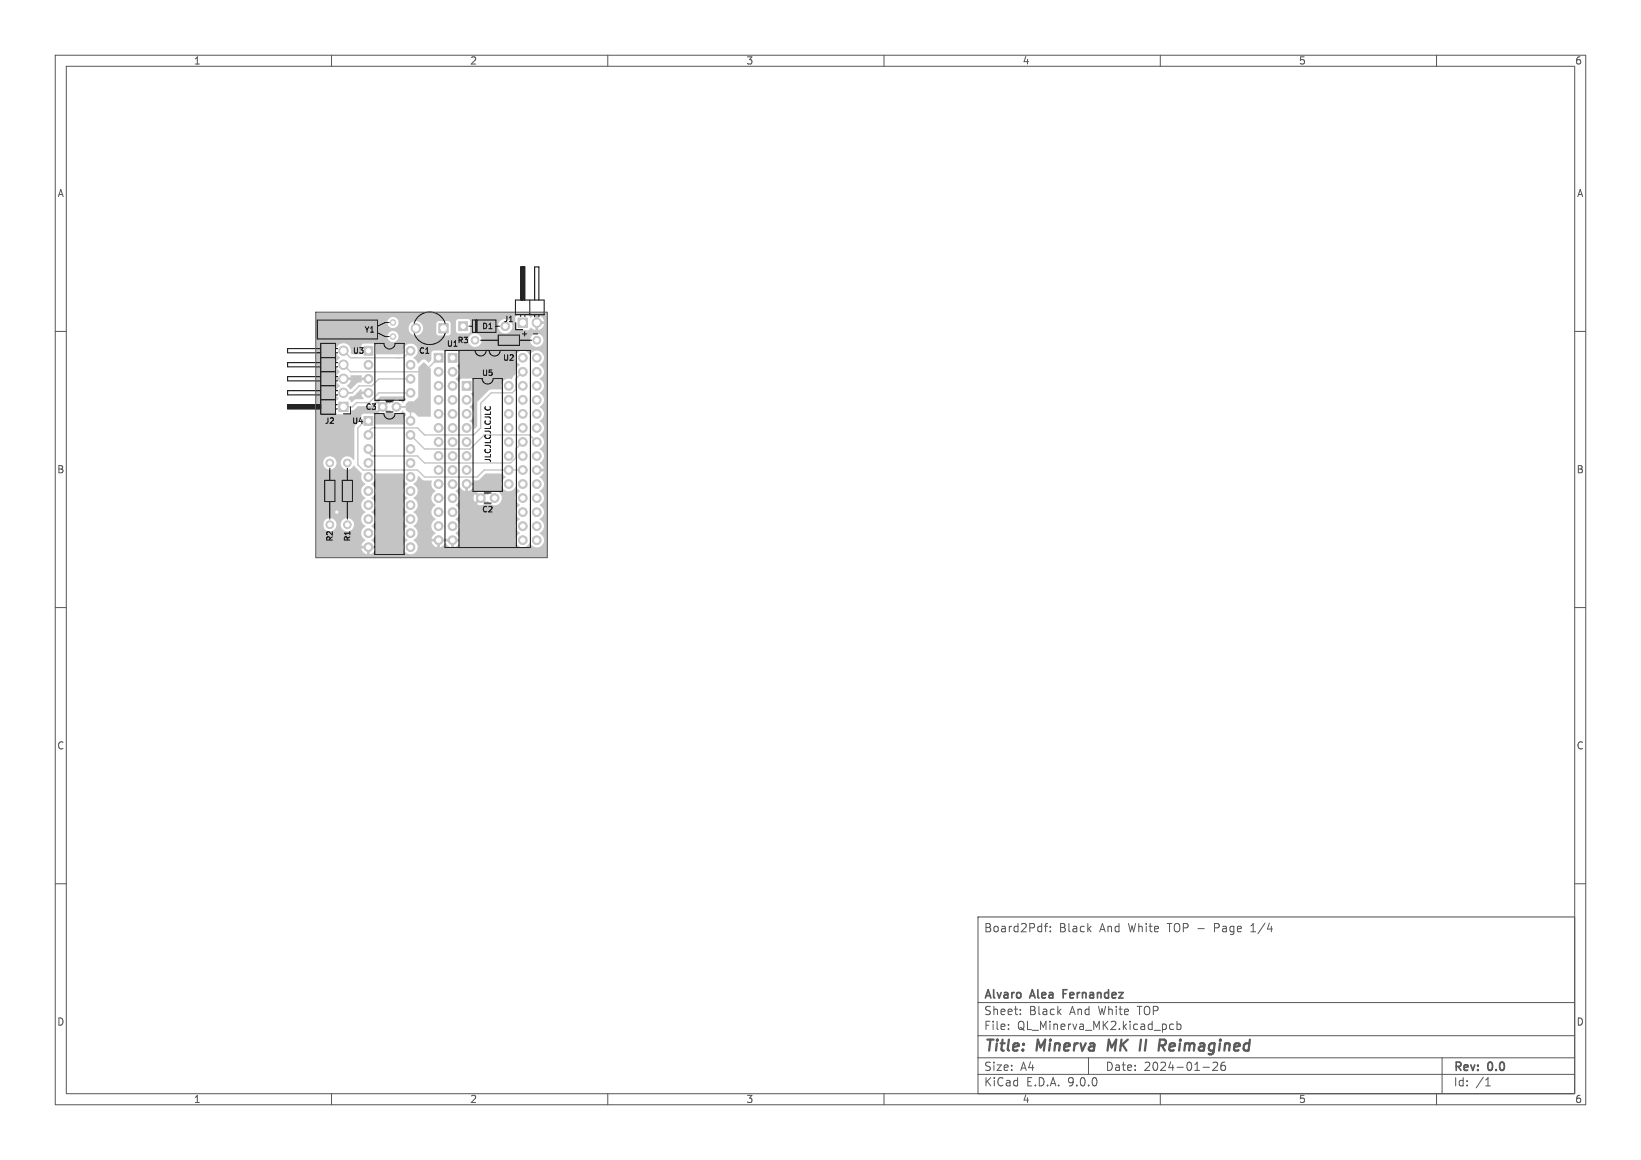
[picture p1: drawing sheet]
<svg xmlns="http://www.w3.org/2000/svg" width="297mm" height="210mm" viewBox="0 0 297 210" stroke-linecap="round" stroke-linejoin="round" font-family="sans-serif">
<g fill="#c4c4c4" stroke="#c4c4c4" stroke-width=".18">
<path d="M79.4 58.6h1.7v1.7h-1.7z"/>
<path d="M65.9 75.4h1.6v1.6h-1.6z"/>
<path d="M61.3 72.8h1.7v1.7h-1.7z"/>
<path d="M81.1 64h1.6v1.6h-1.6z"/>
<path d="M83.7 69.1h1.6v1.6h-1.6z"/>
<path d="M93.8 57.6h1.7v1.7h-1.7z"/>
<path d="M65.9 62.7h1.6v1.6h-1.6z"/>
<path d="M78.6 64h1.6v1.6h-1.6z"/>
<path d="M83 58.3h1.6v1.6h-1.6z"/>
<circle cx="75.3" cy="59.4" r=".85"/>
<circle cx="71.8" cy="73.7" r=".8"/>
<circle cx="69.3" cy="73.7" r=".8"/>
<circle cx="71.1" cy="58.4" r=".5"/>
<circle cx="71.1" cy="60.9" r=".5"/>
<circle cx="66.7" cy="78.7" r=".8"/>
<circle cx="66.7" cy="81.3" r=".8"/>
<circle cx="66.7" cy="83.8" r=".8"/>
<circle cx="66.7" cy="86.4" r=".8"/>
<circle cx="66.7" cy="88.9" r=".8"/>
<circle cx="66.7" cy="91.4" r=".8"/>
<circle cx="66.7" cy="94" r=".8"/>
<circle cx="66.7" cy="96.5" r=".8"/>
<circle cx="66.7" cy="99.1" r=".8"/>
<circle cx="74.3" cy="99.1" r=".8"/>
<circle cx="74.3" cy="96.5" r=".8"/>
<circle cx="74.3" cy="94" r=".8"/>
<circle cx="74.3" cy="91.4" r=".8"/>
<circle cx="74.3" cy="88.9" r=".8"/>
<circle cx="74.3" cy="86.4" r=".8"/>
<circle cx="74.3" cy="83.8" r=".8"/>
<circle cx="74.3" cy="81.3" r=".8"/>
<circle cx="74.3" cy="78.7" r=".8"/>
<circle cx="74.3" cy="76.2" r=".8"/>
<circle cx="62.2" cy="71.1" r=".85"/>
<circle cx="62.2" cy="68.6" r=".85"/>
<circle cx="62.2" cy="66" r=".85"/>
<circle cx="62.2" cy="63.5" r=".85"/>
<circle cx="81.9" cy="67.3" r=".8"/>
<circle cx="81.9" cy="69.9" r=".8"/>
<circle cx="81.9" cy="72.4" r=".8"/>
<circle cx="81.9" cy="74.9" r=".8"/>
<circle cx="81.9" cy="77.5" r=".8"/>
<circle cx="81.9" cy="80" r=".8"/>
<circle cx="81.9" cy="82.6" r=".8"/>
<circle cx="81.9" cy="85.1" r=".8"/>
<circle cx="81.9" cy="87.6" r=".8"/>
<circle cx="81.9" cy="90.2" r=".8"/>
<circle cx="81.9" cy="92.7" r=".8"/>
<circle cx="81.9" cy="95.3" r=".8"/>
<circle cx="81.9" cy="97.8" r=".8"/>
<circle cx="97.1" cy="97.8" r=".8"/>
<circle cx="97.1" cy="95.3" r=".8"/>
<circle cx="97.1" cy="92.7" r=".8"/>
<circle cx="97.1" cy="90.2" r=".8"/>
<circle cx="97.1" cy="87.6" r=".8"/>
<circle cx="97.1" cy="85.1" r=".8"/>
<circle cx="97.1" cy="82.6" r=".8"/>
<circle cx="97.1" cy="80" r=".8"/>
<circle cx="97.1" cy="77.5" r=".8"/>
<circle cx="97.1" cy="74.9" r=".8"/>
<circle cx="97.1" cy="72.4" r=".8"/>
<circle cx="97.1" cy="69.9" r=".8"/>
<circle cx="97.1" cy="67.3" r=".8"/>
<circle cx="97.1" cy="64.8" r=".8"/>
<circle cx="84.5" cy="72.4" r=".8"/>
<circle cx="84.5" cy="74.9" r=".8"/>
<circle cx="84.5" cy="77.5" r=".8"/>
<circle cx="84.5" cy="80" r=".8"/>
<circle cx="84.5" cy="82.5" r=".8"/>
<circle cx="84.5" cy="85.1" r=".8"/>
<circle cx="84.5" cy="87.6" r=".8"/>
<circle cx="92.1" cy="87.6" r=".8"/>
<circle cx="92.1" cy="85.1" r=".8"/>
<circle cx="92.1" cy="82.5" r=".8"/>
<circle cx="92.1" cy="80" r=".8"/>
<circle cx="92.1" cy="77.5" r=".8"/>
<circle cx="92.1" cy="74.9" r=".8"/>
<circle cx="92.1" cy="72.4" r=".8"/>
<circle cx="92.1" cy="69.8" r=".8"/>
<circle cx="97.2" cy="58.4" r=".85"/>
<circle cx="66.7" cy="66" r=".8"/>
<circle cx="66.7" cy="68.6" r=".8"/>
<circle cx="66.7" cy="71.1" r=".8"/>
<circle cx="74.3" cy="71.1" r=".8"/>
<circle cx="74.3" cy="68.6" r=".8"/>
<circle cx="74.3" cy="66" r=".8"/>
<circle cx="74.3" cy="63.5" r=".8"/>
<circle cx="79.4" cy="67.3" r=".8"/>
<circle cx="79.4" cy="69.8" r=".8"/>
<circle cx="79.4" cy="72.4" r=".8"/>
<circle cx="79.4" cy="74.9" r=".8"/>
<circle cx="79.4" cy="77.5" r=".8"/>
<circle cx="79.4" cy="80" r=".8"/>
<circle cx="79.4" cy="82.5" r=".8"/>
<circle cx="79.4" cy="85.1" r=".8"/>
<circle cx="79.4" cy="87.6" r=".8"/>
<circle cx="79.4" cy="90.2" r=".8"/>
<circle cx="79.4" cy="92.7" r=".8"/>
<circle cx="79.4" cy="95.2" r=".8"/>
<circle cx="79.4" cy="97.8" r=".8"/>
<circle cx="94.6" cy="97.8" r=".8"/>
<circle cx="94.6" cy="95.2" r=".8"/>
<circle cx="94.6" cy="92.7" r=".8"/>
<circle cx="94.6" cy="90.2" r=".8"/>
<circle cx="94.6" cy="87.6" r=".8"/>
<circle cx="94.6" cy="85.1" r=".8"/>
<circle cx="94.6" cy="82.5" r=".8"/>
<circle cx="94.6" cy="80" r=".8"/>
<circle cx="94.6" cy="77.5" r=".8"/>
<circle cx="94.6" cy="74.9" r=".8"/>
<circle cx="94.6" cy="72.4" r=".8"/>
<circle cx="94.6" cy="69.8" r=".8"/>
<circle cx="94.6" cy="67.3" r=".8"/>
<circle cx="94.6" cy="64.8" r=".8"/>
<circle cx="59.7" cy="95" r=".7"/>
<circle cx="59.7" cy="83.8" r=".7"/>
<circle cx="89.5" cy="90.2" r=".8"/>
<circle cx="87" cy="90.2" r=".8"/>
<circle cx="62.9" cy="95" r=".7"/>
<circle cx="62.9" cy="83.8" r=".7"/>
<circle cx="86" cy="61.6" r=".7"/>
<circle cx="97.2" cy="61.6" r=".7"/>
<circle cx="91.4" cy="59.1" r=".8"/>
<circle cx="61" cy="92.7" r=".4"/>
</g>
<g fill="none" stroke="#c4c4c4" stroke-width=".25">
<path d="M61.5 71.1h2M62.2 63.5l1.2 1.3h9.6l1.3-1.3M62.2 66l1.2 1.3h13.4M66 76.2l-1.2 1.3v6.6l.9 1h9.9l1.2 1.3h9.6l1.2-1.3h7M71.1 73.7h3.2M73.7 68.6h-5.1l-1.3 1.3h-2.3l-1.2 1.2h-1.6M73.7 71.1h-5.1l-1.8 1.8h-2.3l-.7 .8h-2.3M74.3 78.7l2.5 2.6h8.3l2.5-2.6h8.3l1.2 1.3M74.3 73.7v2.5M76.8 67.3v3.8l-2.5 2.6M79.4 64.8l-2.6 2.5M94.6 67.3l-1.3 1.3v1.9l-.6 .6h-3.8l-1.9 1.9v4.5l-1.3 1.2h-8.9l-1.2-1.2h-8.3l-1.3 1.2"/>
<path d="M81.9 97.8v2.5M84.5 87.6v12.7M87 90.2l-2.5 2.5M94.6 80l-1.3 1.3v1.6l-.9 .9h-15.6l-1.2-1.2h-8.3l-1.3-1.3M97.1 85.1h1.7v14.2l-1 1h-22.3l-.2 .2h-1.9l-.2-.2h-4l-1.3-1.2h-3.8l-1.2 1.2h-3.2l-1.3-1.2v-6.4l1.3-1.3h2.5l-1.2 1.3M81.9 100.3h.1M87 100.3h.1"/>
</g>
<g fill="#c4c4c4">
<path d="M76.6 65.6h.2l1.2 1.2v8.5l-.1 .1h-2.2l-.8-.7h-1l-.5-.6v-1l.5-.4 1-.1 .8-.7v-5.3z"/>
<path d="M79.7 97.5l1.9 .1v.5l-1.9-.1z"/>
<path d="M63.3 71.8l.8-.1 1.2-1.2h.2l-.1 .4h1v.5h-1l.4 .7-.1 .2h-1.4l-.7 .5-.6-.6z"/>
<path d="M66.5 70.5h.4v.3h-.5z"/>
<path d="M62.6 68.3h.9v-.4h1.9l.1 .2-.1 .2h1v.5h-1v.4l-.7 .1-1.3 1.2-.6-.7 .5-.5 .2-.5h-.9z"/>
<path d="M66.4 68.9h.5v.3h-.4z"/>
<path d="M57.2 56.6l41.7-.1 .2 .1-.1 44.3-41.7 .1-.1-.2v-5.9h1.3a1.2 1.2 0 0 0 1.2 1.3 1.2 1.2 0 0 0 1.2-1.3h.8v.2a1.2 1.2 0 0 0 1.8 .9 1.2 1.2 0 0 0 0-2 1.2 1.2 0 0 0-1.8 .9h-.8v-.2a1.2 1.2 0 0 0-1.3-.9 1.2 1.2 0 0 0-1.1 1.1h-1.3v-11.2h1.3v.2a1.2 1.2 0 0 0 1.8 .9 1.2 1.2 0 0 0 0-2 1.2 1.2 0 0 0-1.8 .9h-1.3v-20.3h3.6v.2a1.78 1.78 0 0 0 .7 1.2 1.48 1.48 0 0 0 0 2.5l-.5 .6-.2 .4h.9v.5h-.9l.2 .5 .5 .6a1.46 1.46 0 0 0-.2 2.3l-.5 .5 .1 2 .3 .3h1.9a.69 .69 0 0 0 .4-.7l.6-.1 .7-.7h2.3l1.8-1.7h4.2l.4 .5-.6 .6a1.41 1.41 0 0 0-2.4 .2l-.2-.2-.6 .7-.4-.3 .6-.8a1.29 1.29 0 0 0-1.4 .1l.7 .7-.3 .3-.8-.6a1.29 1.29 0 0 0 .1 1.4l.7-.7 .3 .4-.6 .7a1.29 1.29 0 0 0 1.4-.1l-.7-.6 .4-.4 .6 .7 .3-.2a1.39 1.39 0 0 0 2.3 .2l.6 .6v.2a1.56 1.56 0 0 0-.5 1.6h-4.9l-.1-.1v-1.3l-.2-.4-.3-.1-1.9 .1-.2 .3v.7l-1.2 1.3-.1 5.9-.2 .1a1.21 1.21 0 0 0-1.8-.3 1.21 1.21 0 0 0 .2 1.9 1.21 1.21 0 0 0 1.7-.6l1.5 1.4a1.55 1.55 0 0 0 .7 1.9 1.42 1.42 0 0 0-.8 1.3 1.42 1.42 0 0 0 .8 1.3 1.42 1.42 0 0 0-.8 1.2 1.42 1.42 0 0 0 .8 1.3 1.42 1.42 0 0 0-.8 1.3 1.42 1.42 0 0 0 .8 1.3 1.42 1.42 0 0 0-.8 1.2 1.42 1.42 0 0 0 .8 1.3l-.5 .4-.3 .6h1v.5h-1a1.29 1.29 0 0 0 1 1v-.9h.5l.1 .9a1.29 1.29 0 0 0 1-1h-1v-.5h1l-.3-.6-.5-.4a1.42 1.42 0 0 0 .8-1.3 1.42 1.42 0 0 0-.8-1.3 1.42 1.42 0 0 0 .8-1.2 1.42 1.42 0 0 0-.8-1.3 1.42 1.42 0 0 0 .8-1.3 1.42 1.42 0 0 0-.8-1.2 1.42 1.42 0 0 0 .8-1.3 1.42 1.42 0 0 0-.8-1.3 1.58 1.58 0 0 0 .7-1.8l5.1-.1a1.65 1.65 0 0 0 .8 1.9 1.42 1.42 0 0 0-.8 1.3 1.42 1.42 0 0 0 .8 1.3 1.42 1.42 0 0 0-.8 1.2 1.42 1.42 0 0 0 .8 1.3 1.42 1.42 0 0 0-.8 1.3 1.42 1.42 0 0 0 .8 1.3 1.42 1.42 0 0 0-.8 1.2 1.42 1.42 0 0 0 .8 1.3 1.34 1.34 0 0 0-.5 2.1 1.34 1.34 0 0 0 2.1-.1 1.34 1.34 0 0 0-.6-2 1.42 1.42 0 0 0 .8-1.3 1.42 1.42 0 0 0-.8-1.3 1.42 1.42 0 0 0 .8-1.2 1.42 1.42 0 0 0-.8-1.3 1.42 1.42 0 0 0 .8-1.3 1.42 1.42 0 0 0-.8-1.2 1.42 1.42 0 0 0 .8-1.3 1.42 1.42 0 0 0-.8-1.3l.2-.1a1.64 1.64 0 0 0 .7-1.3l1 .8 1.5 .1a1.53 1.53 0 0 0 .7 1.8 1.42 1.42 0 0 0-.8 1.3 1.42 1.42 0 0 0 .8 1.2 1.42 1.42 0 0 0-.8 1.3 1.42 1.42 0 0 0 .8 1.3 1.42 1.42 0 0 0-.8 1.3 1.42 1.42 0 0 0 .8 1.2l-.5 .4-.3 .6h1v.5h-1a1.29 1.29 0 0 0 1 1.1v-1h.5v1l.6-.3 .4-.5 .5 .5 .6 .3v-1h.5v1a1.29 1.29 0 0 0 1-1h-1v-.5h1l-.3-.6-.5-.5a1.42 1.42 0 0 0 .8-1.2 1.42 1.42 0 0 0-.8-1.3 1.42 1.42 0 0 0 .8-1.3 1.42 1.42 0 0 0-.8-1.3l.3-.2a1.29 1.29 0 0 0 .5-1.1h2.5l.2 .8 .7-.7 .4 .4-.7 .7a1.29 1.29 0 0 0 1.4-.1l-.6-.6 .3-.4 .7 .7 .2-.1a1.31 1.31 0 0 0 2 .4 1.31 1.31 0 0 0 0-2.1 1.31 1.31 0 0 0-2 .5l-.2-.2-.7 .7-.3-.3 .6-.7a1.29 1.29 0 0 0-1.4 0l.7 .7-.4 .3-.7-.7-.2 .7h-2.5l-.2-.6-.6-.6 .8-.7 .4 .4 .6 .3v-1h.5v1a1.29 1.29 0 0 0 1-1h-.9v-.5h.9v-.4l1-.1 1.2-1.2h3l.6 .6v.1a1.33 1.33 0 0 0-.3 2.2 1.33 1.33 0 0 0 2.2-.4l.7 .7a1.42 1.42 0 0 0-.8 1.3 1.42 1.42 0 0 0 .8 1.2 1.42 1.42 0 0 0-.8 1.3 1.42 1.42 0 0 0 .8 1.3 1.42 1.42 0 0 0-.8 1.3 1.42 1.42 0 0 0 .8 1.2 1.35 1.35 0 0 0-.4 2.2 1.35 1.35 0 0 0 2.2-.4 1.35 1.35 0 0 0 2.2 .4 1.35 1.35 0 0 0-.4-2.2 1.42 1.42 0 0 0 .8-1.2 1.42 1.42 0 0 0-.8-1.3 1.42 1.42 0 0 0 .8-1.3 1.42 1.42 0 0 0-.8-1.3 1.42 1.42 0 0 0 .8-1.2 1.42 1.42 0 0 0-.8-1.3 1.42 1.42 0 0 0 .8-1.3 1.42 1.42 0 0 0-.8-1.2l.4-.5 .3-.5h-.9v-.5h.9a1.38 1.38 0 0 0-.7-1v-.1a1.38 1.38 0 0 0 .8-1.3 1.38 1.38 0 0 0-.8-1.2 1.42 1.42 0 0 0 .8-1.3 1.42 1.42 0 0 0-.8-1.3 1.43 1.43 0 0 0 0-2.5 1.43 1.43 0 0 0 0-2.5 1.42 1.42 0 0 0 .8-1.3 1.42 1.42 0 0 0-.8-1.3 1.42 1.42 0 0 0 .8-1.2 1.42 1.42 0 0 0-.8-1.3 1.42 1.42 0 0 0 .8-1.3 1.42 1.42 0 0 0-.8-1.3 1.35 1.35 0 0 0 .4-2.1 1.35 1.35 0 0 0-2.2 .3 1.35 1.35 0 0 0-2.2-.3 1.35 1.35 0 0 0 .4 2.1l-.1 .2a1.44 1.44 0 0 0-.7 1.5l-.4 .5-.2 .4a1.45 1.45 0 0 0-1.9 1.4l.1 .4-.1 .1-2.2 .1-2.2 2.1v4.5l-.4 .4h-.2a1.61 1.61 0 0 0-.8-1.4 1.43 1.43 0 0 0 0-2.5 1.44 1.44 0 0 0 .2-2.5l.4-.2 .1-.2 .1-1.8-.2-.3-.3-.2-1.8 .1-.5 .5-.6-.5a1.44 1.44 0 0 0 .3-2.4l.4-.3 .1-.3v-1.7l-.4-.4h-1.7l-.5 .2-.4-.2h-1.9l-.2 .4v1.3l-.5 .4-.6-.4-.4-.1-1 .7-.3-.6-.5-.4a1.34 1.34 0 0 0 .7-1.7 1.34 1.34 0 0 0-1.6-.8 1.34 1.34 0 0 0-.9 1.6l-.3 .2h-4.6l-.1-.1v-1.3l-.2-.3-.3-.2h-1.7l-.3 .2-.1 .2v1.5h-1.7a.52 .52 0 0 1-.2-.7 1.35 1.35 0 0 0-1.3-1.3 1.35 1.35 0 0 0-1.4 1.3h-3.6v-2.4h12.9l.1 .2a1 1 0 0 0 .8 .7 1 1 0 0 0 .9-.4h12.9v.2a1.2 1.2 0 0 0 1.3 1.1 1.2 1.2 0 0 0 1.1-1.3h8.8v.2a1.2 1.2 0 0 0 1.8 .9 1.2 1.2 0 0 0 0-2 1.2 1.2 0 0 0-1.8 .9h-8.8l-.1-.2a1.2 1.2 0 0 0-1.2-.9 1.2 1.2 0 0 0-1.1 1.1h-12.9a1 1 0 0 0-.5-1.5 1 1 0 0 0-1.3 1h-12.9v-2.5h12.9l.1 .2a1.01 1.01 0 0 0 1.3 .6h2.5v.2a1.3 1.3 0 0 0 1.8 1.1 1.3 1.3 0 0 0 .5-2h2.7v1.7l.1 .3 .3 .1h1.7l.3-.1 .2-.3v-1.7l-.3-.4h1.2v1.8l.2 .2 .3 .2 1.9-.1 .2-.3v-1h5a1.3 1.3 0 0 0 1.8 1.3 1.3 1.3 0 0 0 .4-2.2 1.3 1.3 0 0 0-2.1 .7l-.1 .2h-5v-1l-.4-.2h-1.8l-.2 .1-.2 .3-3.1-.1-.3 .2-.1 .3h-2.7a1.31 1.31 0 0 0-1.4-.4 1.31 1.31 0 0 0-.9 1.1h-2.5l.2-.1a1 1 0 0 0-.1-1.7h21.7v1.9l.2 .3 2.1 .1 .5-.5 .8 .4v-.8h.5l.1 .8a1.34 1.34 0 0 0 1-1h-.9v-.5l.9-.1a1.34 1.34 0 0 0-1.1-1v.9h-.5v-.9l-.8 .4-.6-.4h-1.8l-.3 .1-.1 .3h-21.7a1.01 1.01 0 0 0-1.5 1h-12.9z"/>
</g>
<g fill="#fff" stroke="#fff" stroke-width=".18">
<circle cx="61" cy="92.7" r=".2"/>
<circle cx="80.3" cy="59.4" r=".5"/>
<circle cx="75.3" cy="59.4" r=".5"/>
<circle cx="71.8" cy="73.7" r=".4"/>
<circle cx="69.3" cy="73.7" r=".4"/>
<circle cx="71.1" cy="58.4" r=".25"/>
<circle cx="71.1" cy="60.9" r=".25"/>
<circle cx="66.7" cy="76.2" r=".4"/>
<circle cx="66.7" cy="78.7" r=".4"/>
<circle cx="66.7" cy="81.3" r=".4"/>
<circle cx="66.7" cy="83.8" r=".4"/>
<circle cx="66.7" cy="86.4" r=".4"/>
<circle cx="66.7" cy="88.9" r=".4"/>
<circle cx="66.7" cy="91.4" r=".4"/>
<circle cx="66.7" cy="94" r=".4"/>
<circle cx="66.7" cy="96.5" r=".4"/>
<circle cx="66.7" cy="99.1" r=".4"/>
<circle cx="74.3" cy="99.1" r=".4"/>
<circle cx="74.3" cy="96.5" r=".4"/>
<circle cx="74.3" cy="94" r=".4"/>
<circle cx="74.3" cy="91.4" r=".4"/>
<circle cx="74.3" cy="88.9" r=".4"/>
<circle cx="74.3" cy="86.4" r=".4"/>
<circle cx="74.3" cy="83.8" r=".4"/>
<circle cx="74.3" cy="81.3" r=".4"/>
<circle cx="74.3" cy="78.7" r=".4"/>
<circle cx="74.3" cy="76.2" r=".4"/>
<circle cx="62.2" cy="73.7" r=".5"/>
<circle cx="62.2" cy="71.1" r=".5"/>
<circle cx="62.2" cy="68.6" r=".5"/>
<circle cx="62.2" cy="66" r=".5"/>
<circle cx="62.2" cy="63.5" r=".5"/>
<circle cx="81.9" cy="64.8" r=".4"/>
<circle cx="81.9" cy="67.3" r=".4"/>
<circle cx="81.9" cy="69.9" r=".4"/>
<circle cx="81.9" cy="72.4" r=".4"/>
<circle cx="81.9" cy="74.9" r=".4"/>
<circle cx="81.9" cy="77.5" r=".4"/>
<circle cx="81.9" cy="80" r=".4"/>
<circle cx="81.9" cy="82.6" r=".4"/>
<circle cx="81.9" cy="85.1" r=".4"/>
<circle cx="81.9" cy="87.6" r=".4"/>
<circle cx="81.9" cy="90.2" r=".4"/>
<circle cx="81.9" cy="92.7" r=".4"/>
<circle cx="81.9" cy="95.3" r=".4"/>
<circle cx="81.9" cy="97.8" r=".4"/>
<circle cx="97.2" cy="97.8" r=".4"/>
<circle cx="97.2" cy="95.3" r=".4"/>
<circle cx="97.2" cy="92.7" r=".4"/>
<circle cx="97.2" cy="90.2" r=".4"/>
<circle cx="97.2" cy="87.6" r=".4"/>
<circle cx="97.2" cy="85.1" r=".4"/>
<circle cx="97.2" cy="82.6" r=".4"/>
<circle cx="97.2" cy="80" r=".4"/>
<circle cx="97.2" cy="77.5" r=".4"/>
<circle cx="97.2" cy="74.9" r=".4"/>
<circle cx="97.2" cy="72.4" r=".4"/>
<circle cx="97.2" cy="69.9" r=".4"/>
<circle cx="97.2" cy="67.3" r=".4"/>
<circle cx="97.2" cy="64.8" r=".4"/>
<circle cx="84.5" cy="69.9" r=".4"/>
<circle cx="84.5" cy="72.4" r=".4"/>
<circle cx="84.5" cy="74.9" r=".4"/>
<circle cx="84.5" cy="77.5" r=".4"/>
<circle cx="84.5" cy="80" r=".4"/>
<circle cx="84.5" cy="82.6" r=".4"/>
<circle cx="84.5" cy="85.1" r=".4"/>
<circle cx="84.5" cy="87.6" r=".4"/>
<circle cx="92.1" cy="87.6" r=".4"/>
<circle cx="92.1" cy="85.1" r=".4"/>
<circle cx="92.1" cy="82.6" r=".4"/>
<circle cx="92.1" cy="80" r=".4"/>
<circle cx="92.1" cy="77.5" r=".4"/>
<circle cx="92.1" cy="74.9" r=".4"/>
<circle cx="92.1" cy="72.4" r=".4"/>
<circle cx="92.1" cy="69.9" r=".4"/>
<circle cx="94.6" cy="58.4" r=".5"/>
<circle cx="97.2" cy="58.4" r=".5"/>
<circle cx="66.7" cy="63.5" r=".4"/>
<circle cx="66.7" cy="66.1" r=".4"/>
<circle cx="66.7" cy="68.6" r=".4"/>
<circle cx="66.7" cy="71.1" r=".4"/>
<circle cx="74.3" cy="71.1" r=".4"/>
<circle cx="74.3" cy="68.6" r=".4"/>
<circle cx="74.3" cy="66.1" r=".4"/>
<circle cx="74.3" cy="63.5" r=".4"/>
<circle cx="79.4" cy="64.8" r=".4"/>
<circle cx="79.4" cy="67.3" r=".4"/>
<circle cx="79.4" cy="69.9" r=".4"/>
<circle cx="79.4" cy="72.4" r=".4"/>
<circle cx="79.4" cy="74.9" r=".4"/>
<circle cx="79.4" cy="77.5" r=".4"/>
<circle cx="79.4" cy="80" r=".4"/>
<circle cx="79.4" cy="82.6" r=".4"/>
<circle cx="79.4" cy="85.1" r=".4"/>
<circle cx="79.4" cy="87.6" r=".4"/>
<circle cx="79.4" cy="90.2" r=".4"/>
<circle cx="79.4" cy="92.7" r=".4"/>
<circle cx="79.4" cy="95.3" r=".4"/>
<circle cx="79.4" cy="97.8" r=".4"/>
<circle cx="94.6" cy="97.8" r=".4"/>
<circle cx="94.6" cy="95.3" r=".4"/>
<circle cx="94.6" cy="92.7" r=".4"/>
<circle cx="94.6" cy="90.2" r=".4"/>
<circle cx="94.6" cy="87.6" r=".4"/>
<circle cx="94.6" cy="85.1" r=".4"/>
<circle cx="94.6" cy="82.6" r=".4"/>
<circle cx="94.6" cy="80" r=".4"/>
<circle cx="94.6" cy="77.5" r=".4"/>
<circle cx="94.6" cy="74.9" r=".4"/>
<circle cx="94.6" cy="72.4" r=".4"/>
<circle cx="94.6" cy="69.9" r=".4"/>
<circle cx="94.6" cy="67.3" r=".4"/>
<circle cx="94.6" cy="64.8" r=".4"/>
<circle cx="59.7" cy="95" r=".35"/>
<circle cx="59.7" cy="83.8" r=".35"/>
<circle cx="89.5" cy="90.2" r=".4"/>
<circle cx="87" cy="90.2" r=".4"/>
<circle cx="62.9" cy="95" r=".35"/>
<circle cx="62.9" cy="83.8" r=".35"/>
<circle cx="86" cy="61.6" r=".35"/>
<circle cx="97.2" cy="61.6" r=".35"/>
<circle cx="83.8" cy="59.1" r=".4"/>
<circle cx="91.4" cy="59.1" r=".4"/>
</g>
<g fill="none" stroke="#000" stroke-width=".18">
<path d="M57.4 58h10.9v3.4h-10.9zM70.4 58.4h-.7l-1.4 .7M75 58.5a2.95 2.95 0 0 1 2.8-2 2.95 2.95 0 0 1 2.8 2M84.9 59.1h.6M85.5 57.9h4.2v2.3h-4.2zM86.1 57.9v2.3M86.2 57.9v2.3M86.3 57.9v2.3M89.7 59.1h.7M93.3 54.3h5.2v2.7h-5.2zM93.3 58.4v1.3h1.3M94.2 54.3v-6h.8v6"/>
<path d="M94.2 57v.3M94.3 48.3v6M94.4 48.3v6M94.5 48.3v6M94.7 48.3v6M94.8 48.3v6M94.9 48.3v6M95 57v.3M95.9 54.3v2.7M96.8 54.3v-6h.7v6M96.8 57v.4M97.5 57v.4"/>
<path d="M52.1 73.4h6M52.1 73.5h6M52.1 73.6h6M52.1 73.7h6M52.1 73.9h6M52.1 74h6M58.1 63.1h-6v.8h6M58.1 65.7h-6v.7h6M58.1 68.2h-6v.8h6M58.1 70.7h-6v.8h6M58.1 73.3h-6v.7h6M58.1 62.2h2.6v12.8h-2.6z"/>
<path d="M58.1 64.8h2.6M58.1 67.3h2.6M58.1 69.8h2.6M58.1 72.4h2.6M60.7 63.1h.4M60.7 65.7h.4M60.7 68.2h.4M60.7 70.7h.4M60.7 73.3h.4M60.7 63.9h.4M60.7 66.4h.4M60.7 69h.4"/>
<path d="M60.7 71.5h.4M60.7 74h.4M63.4 73.7v1.2h-1.2M67.8 74.9h1.7a1 1 0 0 0 1 1 1 1 0 0 0 1-1h1.6v25.5h-5.3zM67.8 62.2h1.7a1 1 0 0 0 1 1 1 1 0 0 0 1-1h1.6v10.3h-5.3zM68.3 60.3l1.4 .6h.7M69.9 72.7h1.2M69.9 74.6h1.2M80.5 63.4l15.5 .1v35.6h-15.5zM80.6 60.4a2.95 2.95 0 0 1-2.8 2 2.95 2.95 0 0 1-2.8-2M83.1 63.5v35.6M85.6 68.5h1.7a1 1 0 0 0 1 1 1 1 0 0 0 1-1h1.6v20.5h-5.3z"/>
<path d="M86 63.4a1 1 0 0 0 1 1 1 1 0 0 0 1-1M87 61.6h3.2M88.5 63.4a1 1 0 0 0 1 1 1 1 0 0 0 1-1M90.2 60.7h3.8v1.8h-3.8zM93.5 63.4v35.7M94 61.6h2.2M58.8 87h1.8v3.8h-1.8zM59.7 84.8v2.2M59.7 90.8v3.2M61.9 87h1.9v3.8h-1.9zM62.9 84.8v2.2M62.9 90.8v3.2"/>
<path d="M87.6 89.3h1.3M87.6 91.1h1.3"/>
</g>
<g fill="none" stroke="#575757" stroke-width=".18">
<path d="M10 10h277v190h-277zM12 12h273v186h-273zM60 10v2M110 10v2M160 10v2M210 10v2M260 10v2M57.1 56.5h42v44.5h-42zM10 60h2M285 60h2M10 110h2M285 110h2"/>
<path d="M10 160h2M177 166h108v32h-108zM189 167.7h.6M189.6 167.2l-.4 .2v1.3M190.1 168.6v.1M190.1 167.8v.1M226.4 168.7h.8M226.7 167.4l-.3 .2M285 160h2M60 198v2M110 198v2M160 198v2"/>
<path d="M177 194.5h108M177 191.5h108M177 187.5h108M177 181.5h108M182.5 186.3v.1M182.5 185.5v.1M184.7 183.6v.1M184.7 182.8v.1M197 191.5v3M210 198v2M212.4 185.5l-.4-.1-.3 .3v.4l.1 .2h.6M213 185.5l.5-.1 .2 .3v.4l-.1 .2h-.6"/>
<path d="M213 184.9v1.5M217.7 193.2h1.2M220.3 192.4v.5l-.8 .9h.9M221.2 192.4a1.17 1.17 0 0 0-.1 1.3h.6l.1-.5-.3-.3h-.4l-.1 .3M260 198v2M261 191.5v6.5M268.9 196.6h.8M269 195.5l.3-.4v1.5"/>
</g>
<path d="M200.7 188.2l-.3 2M210.3 189.3l.5 .9M210.7 188.2l.2 .1a.58 .58 0 0 1-.3 1" fill="none" stroke="#575757" stroke-width=".4"/>
<path d="M192.4 179.9h.5M193.1 179.2h-.7v1.5" fill="none" stroke="#575757" stroke-width=".3"/>
<g font-size="2.8" fill="#575757">
<text x="178" y="190.9">Title:</text>
<text x="187.7" y="190.9">Minerva</text>
<text x="201.3" y="190.9">MK II</text>
<text x="212.2" y="190.9">Reimagined</text>
</g>
<g font-size="2.1" fill="#575757">
<text x="178" y="169">Board2Pdf:</text>
<text x="191.7" y="169">Black</text>
<text x="199.1" y="169">And</text>
<text x="204.4" y="169">White</text>
<text x="211.6" y="169">TOP -</text>
<text x="220.3" y="169">Page</text>
<text x="227.1" y="169">1/4</text>
<text x="178" y="184">Sheet:</text>
<text x="178" y="181.2">Alvaro</text>
<text x="186.2" y="184">Black</text>
<text x="186.6" y="181.2">Alea</text>
<text x="193.1" y="181.2">Fernandez</text>
<text x="193.7" y="184">And</text>
<text x="199" y="184">White</text>
<text x="206.2" y="184">TOP</text>
<text x="178" y="186.7">File:</text>
<text x="184.1" y="186.7">QL_Minerva_MK2.kicad_pcb</text>
<text x="178" y="196.9">KiCad</text>
<text x="178" y="194.1">Size:</text>
<text x="184.7" y="194.1">A4</text>
<text x="185.7" y="196.9">E.D.A.</text>
<text x="193.3" y="196.9">9.0.0</text>
<text x="200" y="194.1">Date:</text>
<text x="207" y="194.1">2024-01-26</text>
<text x="263" y="194.3">Rev:</text>
<text x="263" y="196.9">Id:</text>
<text x="267.1" y="196.9">/1</text>
<text x="269.4" y="194.3">0.0</text>
</g>
<g font-size="1.8" fill="#575757">
<text x="35" y="11.9">1</text>
<text x="85" y="11.9">2</text>
<text x="135" y="11.9">3</text>
<text x="185" y="11.9">4</text>
<text x="235" y="11.9">5</text>
<text x="285" y="11.9">6</text>
<text x="10.3" y="35.9">A</text>
<text x="285.4" y="35.9">A</text>
<text x="10.3" y="85.9">B</text>
<text x="285.3" y="85.9">B</text>
<text x="10.3" y="135.9">C</text>
<text x="285.3" y="135.9">C</text>
<text x="10.3" y="185.9">D</text>
<text x="285.3" y="185.9">D</text>
<text x="35" y="199.9">1</text>
<text x="85" y="199.9">2</text>
<text x="135" y="199.9">3</text>
<text x="185" y="199.9">4</text>
<text x="235" y="199.9">5</text>
<text x="285" y="199.9">6</text>
</g>
<g font-size="1.4">
<text x="87.2" y="59.8">D1</text>
<text x="91.1" y="58.5">J1</text>
<text x="63.8" y="64.2">U3</text>
<text x="65.9" y="60.4">Y1</text>
<text x="75.7" y="64.2">C1</text>
<text x="80.8" y="63">U1</text>
<text x="82.7" y="62.3">R3</text>
<text x="90.9" y="65.5">U2</text>
<text x="94.2" y="61">+</text>
<text x="96.5" y="61">-</text>
<text x="87.1" y="68.2">U5</text>
<text x="58.7" y="76.9">J2</text>
<text x="63.6" y="76.9">U4</text>
<text x="66.1" y="74.4">C3</text>
<text x="88.9" y="83.8" transform="rotate(-90 88.9 83.8)">JLCJLCJLCJLC</text>
<text x="87.2" y="92.9">C2</text>
<text x="60.4" y="98.1" transform="rotate(-90 60.4 98.1)">R2</text>
<text x="63.6" y="98.1" transform="rotate(-90 63.6 98.1)">R1</text>
</g>
</svg>
